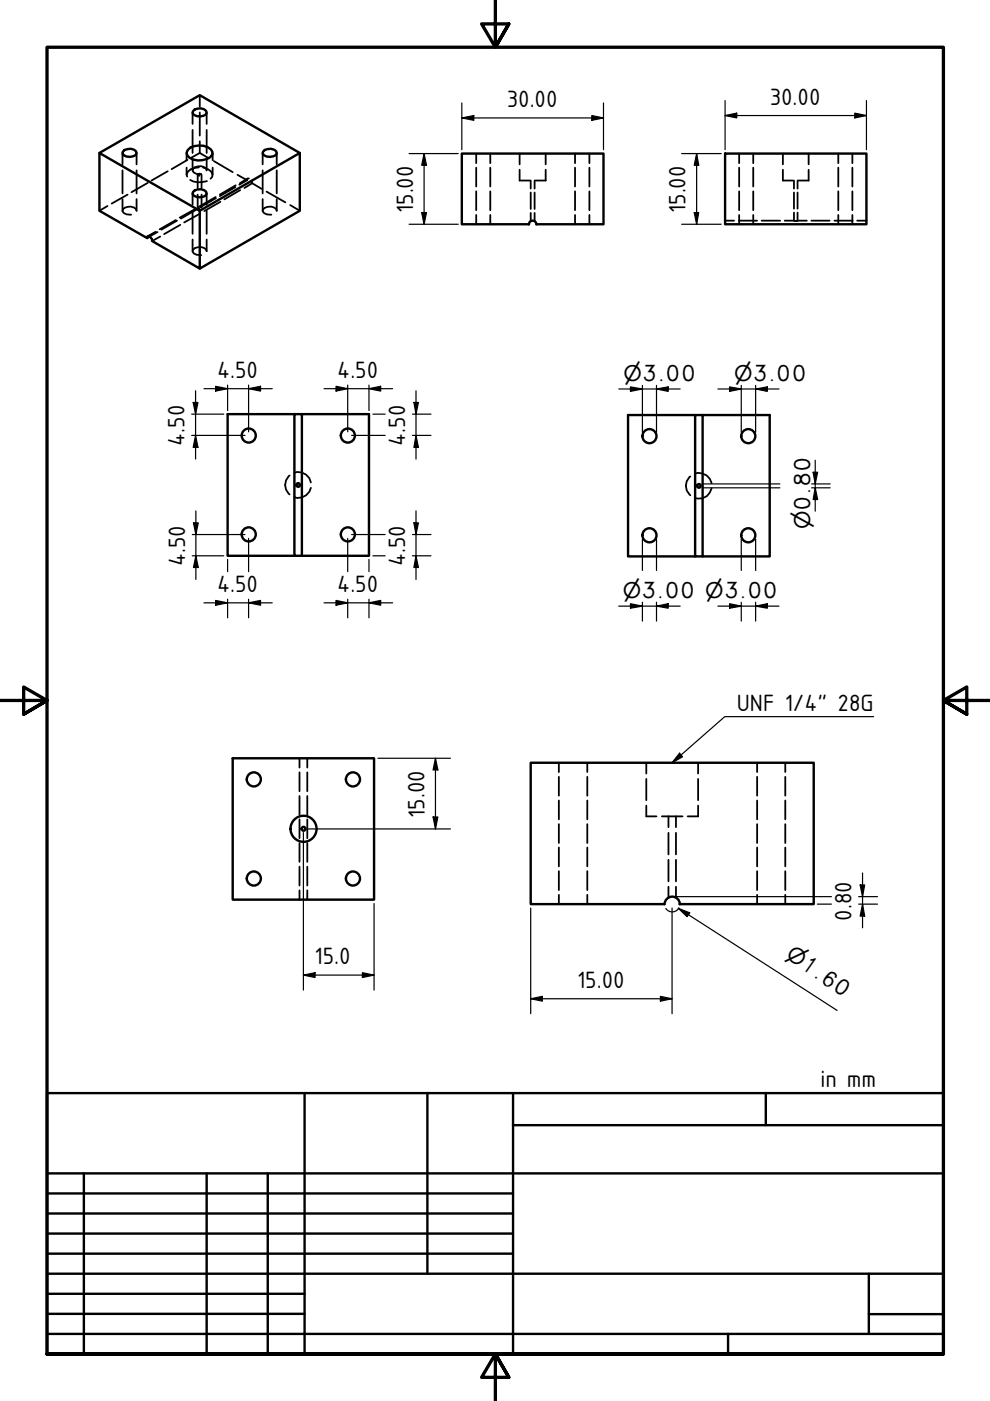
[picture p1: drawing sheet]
<svg xmlns="http://www.w3.org/2000/svg" width="210mm" height="297mm" viewBox="0 0 210 297" stroke-linecap="round" stroke-linejoin="round" font-family="sans-serif">
<!-- layer: Verdeckt (ISO) -->
<g fill="none" stroke="#000" stroke-width=".38">
<path d="M26 32.4v2.4M26 36.1v4.9M29 32.4v2.4M29 36.1v4.9M31.3 38.8l-3.4 2M35.6 36.3l-3.5 2M39.6 32.4v1.6M39.6 35.5v1.6M39.8 33.9l-3.4 2M40.3 38.1a4.3 4.3 0 0 0 3.6 .3M40.8 23.9v2.4M40.8 27.5v4.9"/>
<path d="M40.8 33.6v2.5M41.9 37.1v2.8M42.2 35.5a2.42 2.42 0 0 0-2.6 1.5l.1 .5M42.4 32.4l-1.8 1M42.4 20.2v2.4M42.4 23.9v4.9M42.4 30v2.4M42.4 32.4l1.9 1.2M42.7 37.1v2.8M43.1 35.5a2.41 2.41 0 0 1 1.9 1.4v.6l-.4 .4M43.8 33.6v2.5a1.65 1.65 0 0 0-2.5-.6l-.4 .4-.1 .3a1.87 1.87 0 0 0 1.9 .7h-.7l-.1 .2 .4 .2M43.8 23.9v2.4"/>
<path d="M43.8 27.5v4.9M45.1 32.4v1.6M45.1 35.5v1.6M45.3 34.1l4 2.4M49.9 39.7l-3.3 1.9M50 39.3l-3.4 2M50.4 37.1l2 1.1M52.4 38.2l-1.7 1M52.5 37.8l-1.6 1M52.8 37.8l-.3 .1-.1 .3M53.3 38.3l.2 .5M53.5 38.8l-1.7 1.1"/>
<path d="M53.5 38.8l2 1.3M55.7 32.4v2.4M55.7 36.1v4.9M58.7 32.4v2.4M58.7 36.1v4.9M101 32.6v2M101 35.5v4M103.9 32.6v2M103.9 35.5v4M110.2 36v2.3h2.2M110.2 32.6v2.2M112.5 38.3v1.7"/>
<path d="M113.3 38.3v1.7M115.7 36v2.3h-2.2M115.7 32.6v2.2M121.9 32.6v2M121.9 35.5v4M125 32.6v2M125 35.5v4M156.7 32.6v2M156.7 35.5v4M159.7 32.6v2M159.7 35.5v4M166 36v2.3h2.1"/>
<path d="M166 32.6v2.2M168.3 38.3v1.7M169.1 38.3v1.7M171.4 36l.1 2.3h-2.2M171.4 32.6v2.2M177.7 32.6v2M177.7 35.5v4M180.7 32.6v2M180.7 35.5v4M22.8 43.7l-1.7 1M26 42.2v2.5M27.1 41.3l-3.4 1.9"/>
<path d="M29 42.2v2.5a1.46 1.46 0 0 0-1.9-.8l-.7 .2-.4 .3v.4a1.87 1.87 0 0 0 1.8 .7M33 49.1l-1.7 1M33.4 49.2l-1.7 1M34 50.2l-1.7 .9M37.3 46.7l-3.5 1.9M37.5 46.8l-3.3 1.9M38.2 47.7l-3.4 1.9M40.8 41v2.4M40.8 44.7v4.9M40.8 50.8v2.5M41.5 44.2l-3.4 2M41.7 44.4l-3.3 1.9"/>
<path d="M41.9 41.3v2.8M42.5 45.3l-3.4 1.9M42.7 43.9l-.3-.1-.5 .3 .5 .2M42.7 41.3v2.8M43.8 50.8v2.5a1.65 1.65 0 0 0-2.5-.7l-.4 .4-.1 .4a1.87 1.87 0 0 0 1.9 .7M43.8 41v2.4M43.8 44.7v4.9M45.7 41.8l-3.3 1.9M45.8 42l-3.3 1.9M46.7 42.8l-3.4 2M50.9 40.3l-3.3 2M55.7 42.2v2.5"/>
<path d="M56.5 40.6l4 2.3M58.7 42.2v2.5a1.65 1.65 0 0 0-2.6-.6l-.3 .3-.1 .4a1.87 1.87 0 0 0 1.8 .7M61.5 43.5l2.1 1.2M101 40.6v4M101 45.6v1.9M103.9 40.6v4M103.9 45.6v1.9M112.5 40.8v3.5M112.5 45.1v1.7M113.3 40.8v3.5M113.3 45.1v1.7M121.9 40.6v4"/>
<path d="M121.9 45.6v1.9M125 40.6v4M125 45.6v1.9M153.7 46.8h1.9M156.7 46.8h3.8M156.7 40.6v4M156.7 45.6v1.9M159.7 40.6v4M159.7 45.6v1.9M161.5 46.8h3.9M166.4 46.8h1.9M168.3 46.8h.2"/>
<path d="M168.3 40.8v3.4M168.3 45.1v1.7M168.6 46.8h.2M169.1 40.8v3.4M169.1 45.1v1.7M169.1 46.8h2M169.1 46.8h-.1M172 46.8h3.9M176.9 46.8h3.9M177.7 40.6v4M177.7 45.6v1.9M180.7 40.6v4"/>
<path d="M180.7 45.6v1.9M181.7 46.8h2M61.4 100.8a2.58 2.58 0 0 0 0 4M62.4 100.3a2.64 2.64 0 0 1 3.5 2M65.9 103.4a2.67 2.67 0 0 1-3.5 2M146.4 101a2.58 2.58 0 0 0 0 4M147.3 100.4a2.73 2.73 0 0 1 3.6 2M150.9 103.6a2.68 2.68 0 0 1-3.6 2M63.5 160.8v1.9M63.5 163.8v4M63.5 168.8v4M63.5 173.7v4"/>
<path d="M63.5 178.7v4M65.2 160.8v1.9M65.2 163.8v4M65.2 168.8v4M65.2 173.7v4M65.2 178.7v4M118.5 161.7v2M118.5 164.7v4M118.5 169.7v4M118.5 174.7v4M118.5 179.7v4M124.5 161.7v2"/>
<path d="M124.5 164.7v4M124.5 169.7v4M124.5 174.7v4M124.5 179.7v4M137 170.8v2.3h2.2M137 161.7v2.3M137 165.1v4.6M140.3 173.1h4.4M141.7 173.1v2.3M141.7 176.6v4.6M143.3 173.1v2.3M143.3 176.6v4.6"/>
<path d="M148 170.8v2.3h-2.2M148 161.7v2.3M148 165.1v4.6M160.5 161.7v2M160.5 164.7v4M160.5 169.7v4M160.5 174.7v4M160.5 179.7v4M166.5 161.7v2M166.5 164.7v4M166.5 169.7v4M166.5 174.7v4"/>
<path d="M166.5 179.7v4M63.5 183.8v4M63.5 188.8v1.9M65.2 183.8v4M65.2 188.8v1.9M118.5 184.7v4M118.5 189.7v2M124.5 184.7v4M124.5 189.7v2M141.7 182.3v4.6M141.7 188v2.3M143.3 182.3v4.6"/>
<path d="M143.3 188v2.3M160.5 184.7v4M160.5 189.7v2M166.5 184.7v4M166.5 189.7v2"/>
</g>
<!-- layer: Sichtbar (ISO) -->
<g fill="none" stroke="#000" stroke-width=".51">
<path d="M21.1 32.4l21.3-12.2 21.2 12.2M26.4 31.8a2.06 2.06 0 0 1 2.4 .3l.2 .4a1.82 1.82 0 0 1-2.7 .4l-.3-.3v-.4zM39.8 31.8a3.8 3.8 0 0 1 4.9-.1l.3 .5v.6a3.5 3.5 0 0 1-4 1l-.8-.3-.5-.6-.1-.5zM41.3 23.2a2.06 2.06 0 0 1 2.4 .3l.1 .4a1.82 1.82 0 0 1-2.7 .5l-.3-.4 .1-.4zM56.1 31.8a2.06 2.06 0 0 1 2.4 .3l.2 .4a1.82 1.82 0 0 1-2.7 .4l-.3-.3 .1-.4zM153.7 32.6h30v14.9h-30zM31.7 50.2l-.5 .3v-.3a.86 .86 0 0 1 1.1 .9l10.1 5.8v-12.2l-21.3-12.3v12.3l10.1 5.8M41.3 40.4a2.06 2.06 0 0 1 2.4 .2l.1 .5a1.82 1.82 0 0 1-2.7 .4l-.3-.4 .1-.3zM42.4 44.7l21.2-12.3v12.3l-21.2 12.2M112.1 47.6a.79 .79 0 0 1 .8-.8 .79 .79 0 0 1 .8 .8M112.1 47.5h-14.2v-14.9h30.1v14.9h-14.3M62.4 87.8h-14.1v30h14.1"/>
<path d="M64 87.8h-1.6v30h1.6v-30h14.2v30h-14.2M147.4 88h-14.2v30h14.2M149 88h-1.6v30h1.6v-30h14.2v30h-14.2M62.9 102.5l.3-.1 .3 .1 .1 .4-.1 .2-.3 .1-.3-.1-.1-.2zM147.9 102.7l.3-.1 .3 .1 .1 .3-.1 .3-.3 .1-.3-.1-.1-.3zM49.3 160.8h30v29.9h-30zM140.9 191.7a1.62 1.62 0 0 1 1.6-1.6 1.62 1.62 0 0 1 1.6 1.6M140.9 191.7h-28.4v-30h60v30h-28.4"/>
<circle cx="52.7" cy="92.3" r="1.49"/>
<circle cx="73.8" cy="92.3" r="1.49"/>
<circle cx="137.7" cy="92.5" r="1.49"/>
<circle cx="158.7" cy="92.5" r="1.49"/>
<circle cx="52.7" cy="113.3" r="1.49"/>
<circle cx="73.8" cy="113.3" r="1.49"/>
<circle cx="137.7" cy="113.5" r="1.49"/>
<circle cx="158.7" cy="113.5" r="1.49"/>
<circle cx="53.8" cy="165.2" r="1.49"/>
<circle cx="64.4" cy="175.7" r=".41"/>
<circle cx="64.4" cy="175.7" r="2.76"/>
<circle cx="74.8" cy="165.2" r="1.49"/>
<circle cx="53.8" cy="186.3" r="1.49"/>
<circle cx="74.8" cy="186.3" r="1.49"/>
</g>
<!-- layer: Rahmen (ISO) -->
<path d="M105 0v10l-2.9-4.9h5.8l-2.9 4.9 2.9-4.9M0 148.5h10l-5-2.8v5.7l5-2.9-5 2.9M210 148.5h-10l5-2.8v5.7l-5-2.9 5 2.9M10 287.1v-277.1h190v277.1h-190h190M107.9 292l-2.9-4.9 2.9 4.9h-5.8l2.9-4.9v9.9" fill="none" stroke="#000" stroke-width=".7"/>
<!-- layer: Titel (ISO) -->
<g fill="none" stroke="#000" stroke-width=".51">
<path d="M10 231.8h190v55.3h-190zM64.6 231.8v55.3M90.6 231.8v38.3M108.8 238.6h91.2M108.8 231.8v55.3M162.4 231.8v6.8M10 253h98.8M10 257.3h98.8M10 248.8h190M17.8 248.8v38.3M43.8 248.8v38.3M56.8 248.8v38.3"/>
<path d="M10 278.6h54.6M10 261.5h98.8M10 265.8h98.8M10 270.1h190M10 274.3h54.6M184.2 278.6h15.8M184.2 270.1v12.7M10 282.8h190M154.4 282.8v4.3"/>
</g>
<g fill="none" stroke="#000" stroke-width=".25">
<path d="M86.7 32.6h10.5M89.9 32.6v14.9M89.9 32.6l.5 2.4h-1zM97.9 21.8v9.9M97.9 25l2.6-.5v1zM97.9 25h30.1M125.5 24.5l2.5 .5-2.5 .5zM128 21.8v9.9M144.5 32.6h8.4M147.7 32.6v14.9M147.7 32.6l.4 2.4h-.9zM153.7 24.5l2.5-.5v1z"/>
<path d="M153.7 24.5h30M153.7 21.3v10.4M181.2 24l2.5 .5-2.5 .5zM183.7 21.3v10.4M86.7 47.5h10.5M89.4 45.1h1l-.5 2.4zM144.5 47.5h8.4M147.2 45.1h.9l-.4 2.4zM40.6 92.3h11.3M40.6 87.8h6.8M41 85.3h1l-.5 2.5zM41.5 82.9v14.4"/>
<path d="M41.5 92.3l.5 2.6h-1zM43.2 82.4h14.5M45.7 81.9l2.6 .5-2.6 .5zM48.3 81.6v5.4M52.7 81.6v10M52.7 82.4l2.5-.5v1zM68.7 82.4h14.5M71.2 81.9l2.5 .5-2.5 .5zM73.7 81.6v10M74.5 92.3h7.2M78.2 81.6v5.4M78.2 82.4l2.5-.5v1z"/>
<path d="M79.1 87.8h2.6M87.4 87.8h4M87.4 92.3h4M87.8 85.3h.9l-.5 2.5zM88.2 82.9v14.4M88.2 92.3l.5 2.6h-.9zM131.2 82.5h13M133.7 82l2.5 .5-2.5 .5zM136.2 81.7v10M139.2 82.5l2.5-.5v1zM139.2 81.7v10M152.2 82.5h13"/>
<path d="M154.7 82l2.5 .5-2.5 .5zM157.2 81.7v10M160.2 82.5l2.5-.5v1zM160.2 81.7v10M172.8 97.6v10.8M40.8 113.3h11.1M40.8 117.8h6.6M41 110.9h1l-.5 2.4zM41.5 108.3v14.6M41.5 117.8l.5 2.5h-1zM48.3 118.6v2.6M52.7 114.2v7"/>
<path d="M73.7 114.2v7M74.5 113.3h7.2M78.2 118.6v2.6M79.1 117.8h2.6M87.4 117.8h4M87.4 113.3h4M87.8 110.9h.9l-.5 2.4zM88.2 108.3v14.6M88.2 117.8l.5 2.5h-.9zM136.2 114.3v6.7M139.2 114.3v6.7M149 102.6h16.4"/>
<path d="M149 103.4h16.4M157.2 114.3v6.7M160.2 114.3v6.7M172.1 102.6h3.9M172.1 103.4h3.9M172.4 100.1h1l-.6 2.5zM172.8 103.4l.6 2.5h-1zM43.2 127.8h14.5M45.7 127.3l2.6 .5-2.6 .5zM48.3 127v4M52.7 127v4M52.7 127.8l2.5-.5v1z"/>
<path d="M68.7 127.8h14.5M71.2 127.3l2.5 .5-2.5 .5zM73.7 127v4M78.2 127v4M78.2 127.8l2.5-.5v1zM131.2 128.5h13M133.7 128l2.5 .5-2.5 .5zM136.2 127.7v4M139.2 128.5l2.5-.5v1zM139.2 127.7v4M152.2 128.5h13M154.7 128l2.5 .5-2.5 .5z"/>
<path d="M157.2 127.7v4M160.2 128.5l2.5-.5v1zM160.2 127.7v4M64.3 176.5v33.4M65.2 175.8h30.3M80.1 160.8h15.4M91.8 173.2h1l-.5 2.6zM92.3 160.8v15M92.3 160.8l.5 2.4h-1zM79.3 191.6v18.3M112.5 192.5v22.4M142.5 192.5v22.4"/>
<path d="M143.3 190.1h33M173.3 191.7h3M182.1 191.7h4M182.1 190.1h4M182.4 187.6h.9l-.4 2.5zM182.9 191.7l.4 2.5h-.9zM182.9 185.1v11.6M64.3 206.7l2.5-.5v1zM64.3 206.7h15M76.8 206.2l2.5 .5-2.5 .5zM112.5 211.8l2.5-.5v1zM112.5 211.8h30"/>
<path d="M140 211.3l2.5 .5-2.5 .5z"/>
</g>
<g fill="#000">
<path d="M89.9 32.6l.5 2.4h-1z" fill-rule="evenodd"/>
<path d="M97.9 25l2.6-.5v1z" fill-rule="evenodd"/>
<path d="M125.5 24.5l2.5 .5-2.5 .5z" fill-rule="evenodd"/>
<path d="M147.7 32.6l.4 2.4h-.9z" fill-rule="evenodd"/>
<path d="M153.7 24.5l2.5-.5v1z" fill-rule="evenodd"/>
<path d="M181.2 24l2.5 .5-2.5 .5z" fill-rule="evenodd"/>
<path d="M89.4 45.1h1l-.5 2.4z" fill-rule="evenodd"/>
<path d="M147.2 45.1h.9l-.4 2.4z" fill-rule="evenodd"/>
<path d="M41 85.3h1l-.5 2.5z" fill-rule="evenodd"/>
<path d="M41.5 92.3l.5 2.6h-1z" fill-rule="evenodd"/>
<path d="M45.7 81.9l2.6 .5-2.6 .5z" fill-rule="evenodd"/>
<path d="M52.7 82.4l2.5-.5v1z" fill-rule="evenodd"/>
<path d="M71.2 81.9l2.5 .5-2.5 .5z" fill-rule="evenodd"/>
<path d="M78.2 82.4l2.5-.5v1z" fill-rule="evenodd"/>
<path d="M87.8 85.3h.9l-.5 2.5z" fill-rule="evenodd"/>
<path d="M88.2 92.3l.5 2.6h-.9z" fill-rule="evenodd"/>
<path d="M133.7 82l2.5 .5-2.5 .5z" fill-rule="evenodd"/>
<path d="M139.2 82.5l2.5-.5v1z" fill-rule="evenodd"/>
<path d="M154.7 82l2.5 .5-2.5 .5z" fill-rule="evenodd"/>
<path d="M160.2 82.5l2.5-.5v1z" fill-rule="evenodd"/>
<path d="M41 110.9h1l-.5 2.4z" fill-rule="evenodd"/>
<path d="M87.8 110.9h.9l-.5 2.4z" fill-rule="evenodd"/>
<path d="M172.4 100.1h1l-.6 2.5z" fill-rule="evenodd"/>
<path d="M172.8 103.4l.6 2.5h-1z" fill-rule="evenodd"/>
<path d="M41.5 117.8l.5 2.5h-1z" fill-rule="evenodd"/>
<path d="M45.7 127.3l2.6 .5-2.6 .5z" fill-rule="evenodd"/>
<path d="M52.7 127.8l2.5-.5v1z" fill-rule="evenodd"/>
<path d="M71.2 127.3l2.5 .5-2.5 .5z" fill-rule="evenodd"/>
<path d="M78.2 127.8l2.5-.5v1z" fill-rule="evenodd"/>
<path d="M88.2 117.8l.5 2.5h-.9z" fill-rule="evenodd"/>
<path d="M133.7 128l2.5 .5-2.5 .5z" fill-rule="evenodd"/>
<path d="M139.2 128.5l2.5-.5v1z" fill-rule="evenodd"/>
<path d="M154.7 128l2.5 .5-2.5 .5z" fill-rule="evenodd"/>
<path d="M160.2 128.5l2.5-.5v1z" fill-rule="evenodd"/>
<path d="M91.8 173.2h1l-.5 2.6z" fill-rule="evenodd"/>
<path d="M92.3 160.8l.5 2.4h-1z" fill-rule="evenodd"/>
<path d="M182.4 187.6h.9l-.4 2.5z" fill-rule="evenodd"/>
<path d="M182.9 191.7l.4 2.5h-.9z" fill-rule="evenodd"/>
<path d="M64.3 206.7l2.5-.5v1z" fill-rule="evenodd"/>
<path d="M76.8 206.2l2.5 .5-2.5 .5z" fill-rule="evenodd"/>
<path d="M112.5 211.8l2.5-.5v1z" fill-rule="evenodd"/>
<path d="M140 211.3l2.5 .5-2.5 .5z" fill-rule="evenodd"/>
</g>
<!-- layer: Symbol (ISO) -->
<path d="M144.1 159.7l.6 .8-2.2 1.2zM185.2 151.9h-31.5l-11.2 9.8M143.8 192.6l2.4 .9-.5 .9zM143.8 192.6l33.7 21.6M143.9 192.5a1.62 1.62 0 0 1-2.7 .1" fill="none" stroke="#000" stroke-width=".25"/>
<g fill="#000">
<path d="M144.1 159.7l.6 .8-2.2 1.2z" fill-rule="evenodd"/>
<path d="M143.8 192.6l2.4 .9-.5 .9z" fill-rule="evenodd"/>
</g>
<g font-size="5.4">
<text x="107.4" y="22.7">30.00</text>
<text x="163.2" y="22.2">30.00</text>
<text x="87.6" y="45.2" transform="rotate(-90 87.6 45.2)">15.00</text>
<text x="145.4" y="45.2" transform="rotate(-90 145.4 45.2)">15.00</text>
<text x="46" y="80.1">4.50</text>
<text x="71.5" y="80.1">4.50</text>
<text x="39.1" y="94.5" transform="rotate(-90 39.1 94.5)">4.50</text>
<text x="85.9" y="94.5" transform="rotate(-90 85.9 94.5)">4.50</text>
<text x="39.2" y="120.1" transform="rotate(-90 39.2 120.1)">4.50</text>
<text x="46" y="125.5">4.50</text>
<text x="71.5" y="125.5">4.50</text>
<text x="85.9" y="120.1" transform="rotate(-90 85.9 120.1)">4.50</text>
<text x="156.2" y="150.7">UNF 1/4&quot; 28G</text>
<text x="90" y="173.4" transform="rotate(-90 90 173.4)">15.00</text>
<text x="180.5" y="195.2" transform="rotate(-90 180.5 195.2)">0.80</text>
<text x="66.7" y="204.5">15.0</text>
<text x="122.4" y="209.5">15.00</text>
<text x="174" y="230.4">in mm</text>
</g>
<g font-size="4.6">
<text x="132.2" y="80.9">⌀3.00</text>
<text x="155.7" y="80.9">⌀3.00</text>
<text x="171.8" y="112.2" transform="rotate(-90 171.8 112.2)">⌀0.80</text>
<text x="132" y="126.8">⌀3.00 ⌀3.00</text>
<text x="166.4" y="202.8" transform="rotate(35 166.4 202.8)">⌀1.60</text>
</g>
</svg>
